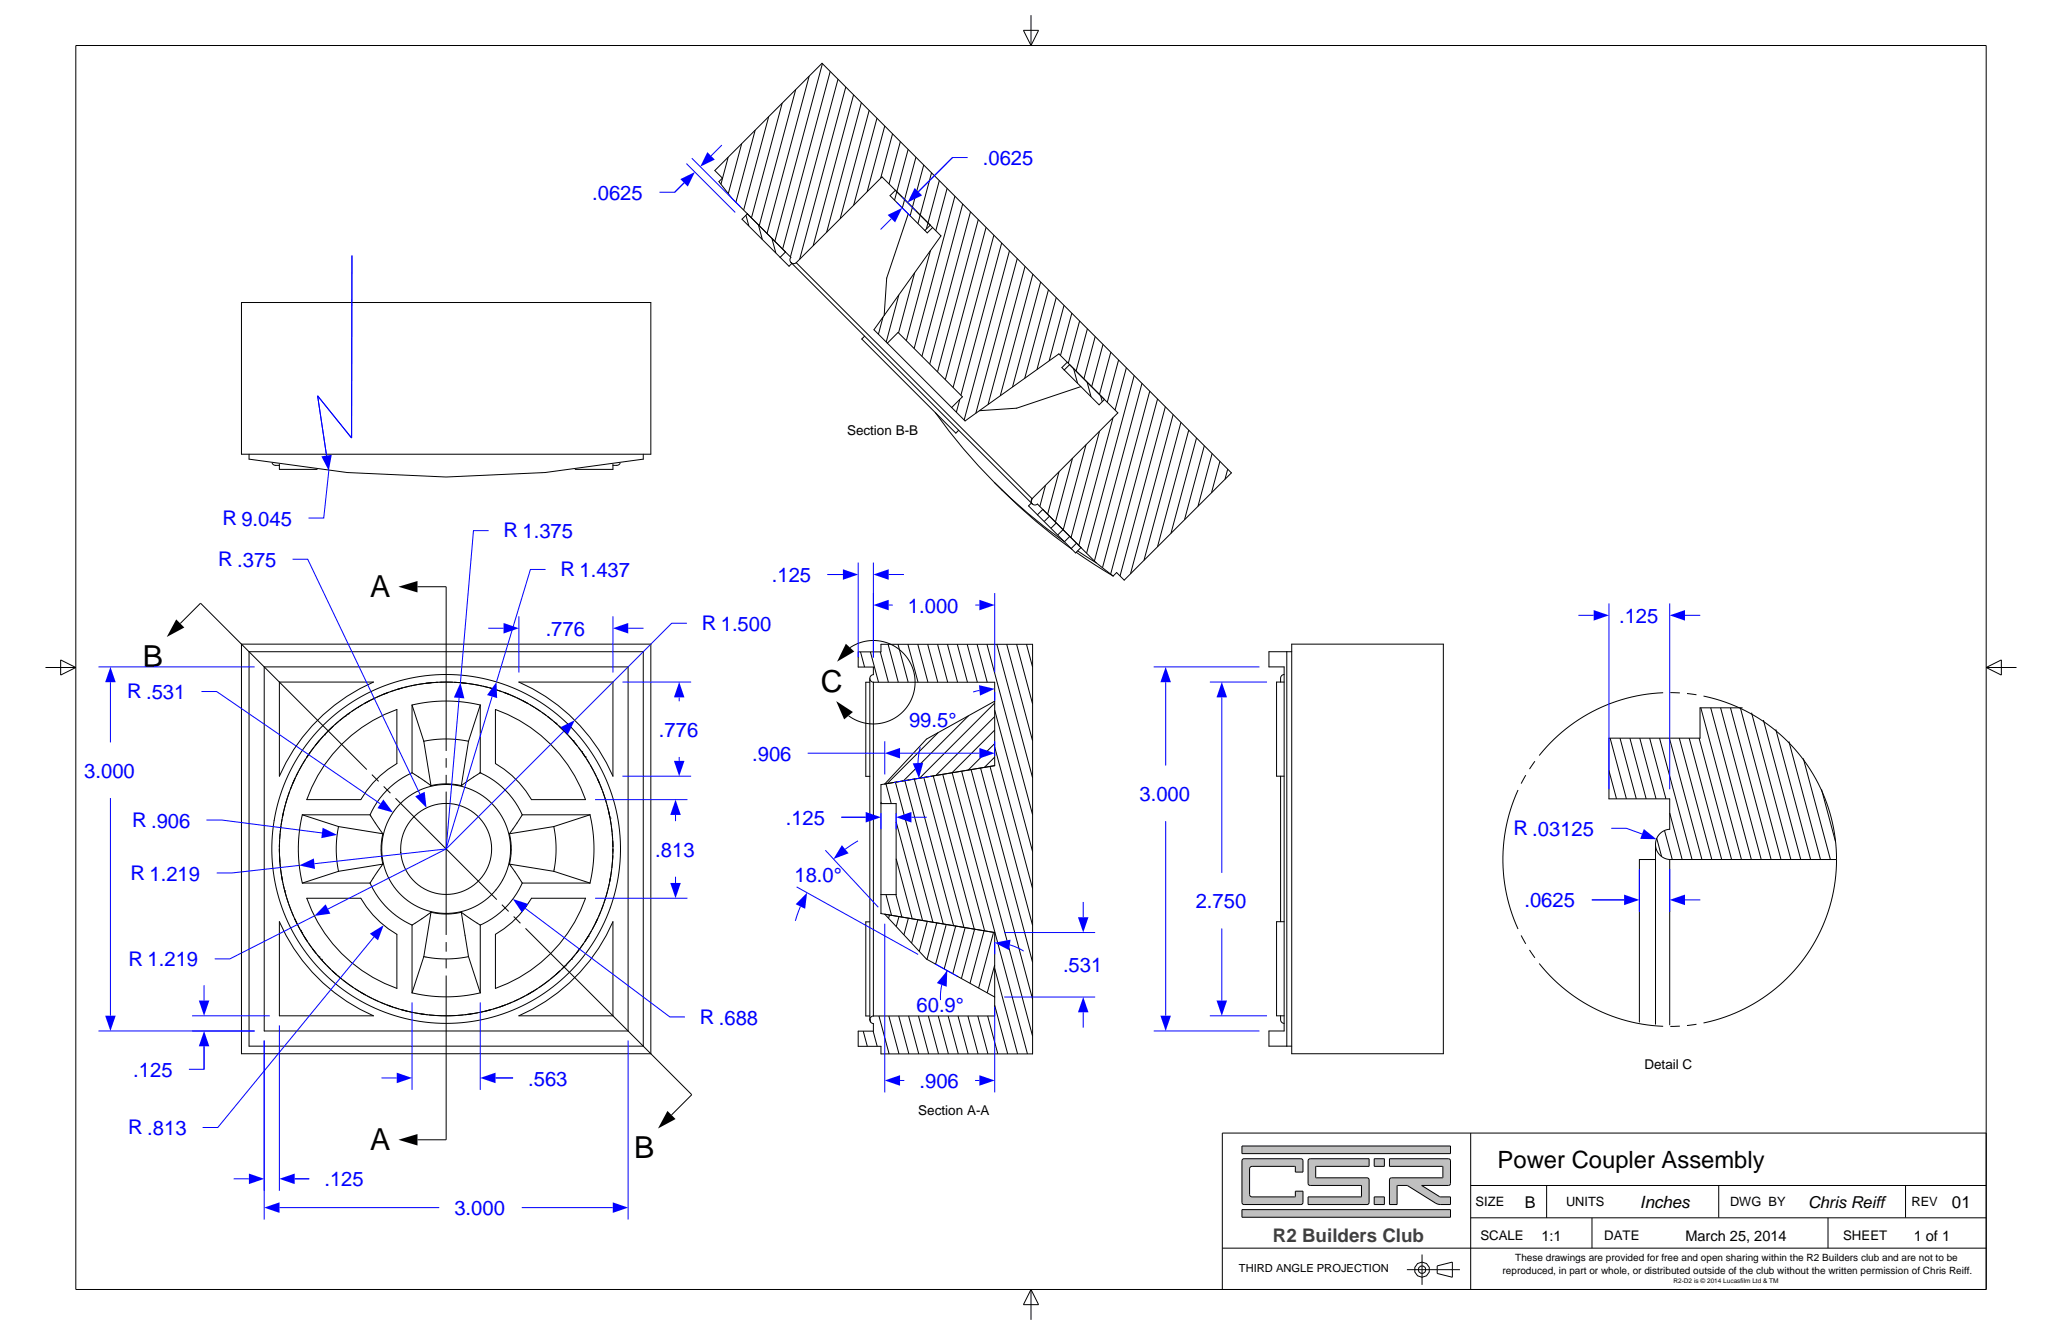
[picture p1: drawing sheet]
<svg xmlns="http://www.w3.org/2000/svg" width="432mm" height="279mm" viewBox="0 0 432 279" stroke-linecap="round" stroke-linejoin="round" font-family="sans-serif">
<g fill="none" stroke="#000" stroke-width=".21">
<path d="M37.8 130.5l4.2-4.3 34.8 34.9M50.6 134.8h85.7v85.7h-85.7zM52.2 136.4h82.5v82.5h-82.5zM55.3 139.6h76.2v76.2h-76.2zM87.4 122.8h6v34.4M58.5 142.7h19.7a38.1 38.1 0 0 0-19.7 19.7zM64 158.9l-.6 .9M64.9 157.5l-.6 .9M64.9 157.5l-.7 1.1M65.7 156.4l-.6 .9M66.1 155.9l.7-.8-.8 1M67.7 154.1l-.8 .9"/>
<path d="M67.9 153.8h.1M68.8 152.9l-.9 .9M69.9 151.9l-1 .9 .8-.7M71 150.9l-.9 .8M71.5 155.8a31 31 0 0 1 11.6-7.3v11.3a20.6 20.6 0 0 0-7.5 7.6h-11.4a30.9 30.9 0 0 1 7.3-11.6zM72.2 149.9l-1 .9M72.3 149.9h.1M72.9 149.4h.1M73.3 149.1l-.8 .6M74.7 148.2l-1.1 .7M74.9 148.1h.1M75.9 147.5l-1 .5"/>
<path d="M76.4 147.2l1-.5-1.2 .6M78.6 146.1l-1.1 .5M80.1 145.4l-1.2 .5M81.4 144.9l-1.2 .5 1-.4M82.8 144.4l-1 .4M84.1 144l-1 .3M84.3 144l-1.2 .3M85.7 143.6l-1 .3M86.3 147.6l2.4 7.5M86.3 147.6a31 31 0 0 1 14.3 0M86.3 147.6v14.1M87.3 143.3l-1.3 .2"/>
<path d="M88.7 143.1l-1.1 .1M88.7 155.1l1.6 9.3M88.7 155.1l2.3-.3 2.4-.1 2.5 .1 2.2 .3M89.3 143a34.9 34.9 0 0 0-26.1 52.1M89.3 143a35 35 0 0 1 17.4 2.4M89.3 143l1.1-.1-1.4 .1M91.3 142.8h.1M91.7 142.8l-1.1 .1M92.1 142.8h2.7M93.4 158.7v2M95.1 142.8l1.2 .1M97.6 143l-1.1-.1 1.3 .1"/>
<path d="M98.1 155.1l-1.5 9.3M98.2 143.1l1.1 .1M99.5 143.3l1.3 .2M100.6 147.6l-2.5 7.5M100.6 147.6v14.1M101.1 143.6l1.1 .3M102.5 144l1.3 .3-1.1-.3M103.7 148.5a31 31 0 0 1 18.9 18.9h-11.3a20.6 20.6 0 0 0-7.6-7.6zM104 144.4l1.1 .4M105.4 144.9l1.3 .5M105.7 145l1 .4M106.7 145.4a34.9 34.9 0 0 1 13 55.3 34.9 34.9 0 0 1-56.5-5.6"/>
<path d="M106.8 145.4l1.1 .5M108.3 146.1l1 .5M108.7 142.7h19.7v19.7a38.1 38.1 0 0 0-19.7-19.7zM110.4 147.2l-.9-.5 1.2 .6M111 147.5l.9 .5M112.1 148.2l1.1 .7M113.5 149.1l.9 .6M114.7 149.9l1 .9M115.9 150.9l.8 .8M116.4 151.4h.1M117 151.9l1 .9-.8-.7M118.1 152.9l.8 .9"/>
<path d="M119.2 154.1l.8 .9M120 155h.1M120.7 155.9l-.6-.8 .8 1M121.1 156.4l.7 .9M121.8 157.3h.1M121.9 157.5l.8 1.1M121.9 157.5l.7 .9M122.6 158.4h.1M122.9 158.9l.5 .9M58.5 178.2v-.5v.9M58.5 179l.1 1.3-.1-1.1M58.5 176.1v1.1"/>
<path d="M58.6 175.9l-.1 1.3M58.7 174.5l-.1 1.1M58.8 172.9l-.1 1.3M59.1 171.5l-.2 1.1M59.4 169.8l-.2 1.1M59.4 169.8l-.3 1.3M59.7 168.5l-.3 1.2M60.7 165.6l-.9 2.6M61.2 164.2l-.4 1.1M61.8 162.8l-.5 1.2 .4-1M62.5 161.5l-.5 1M63.3 160.1l-.7 1.1"/>
<path d="M63.3 170.5l7.6 2.5M63.3 170.5a31 31 0 0 0 0 14.3M63.3 170.5h14.2M70.9 173l9.3 1.5M70.9 173l-.4 2.2-.1 2.5 .1 2.4 .4 2.3M77.5 170.5l2.7 4M77.9 162.1l1.4 1.4M79.8 178.7l.1 .8M79.9 176.3l-.1 2.4M79.9 179.6l.2 .7M80 175.4l-.1 .8M80.1 174.6l-.1 .8"/>
<path d="M80.2 174.5v.1M80.3 164.6l1.5 1.4M82.8 167.1l21.2 21.2M86.3 161.7l2.7 1.8M86.3 161.7a17.4 17.4 0 0 0-8.8 8.8M89 163.5l1.1 .8M90.1 164.3l.2 .1M90.9 164.3l-.6 .1M91.7 164.2l-.7 .1M92.5 164.1h-.7M93.4 164l-.8 .1M93.4 162.2v2"/>
<path d="M93.4 165.7v30M93.5 164l.7 .1M94.3 164.1h.7M95.1 164.2l.8 .1M96 164.3l.6 .1M96.7 164.3l-.1 .1M100.5 161.7h.1M100.6 161.7a17.4 17.4 0 0 1 8.8 8.8M100.6 161.7l-3.8 2.6M106.7 174.5v.1M106.7 174.6l.2 .8M106.9 175.4l.1 .8"/>
<path d="M106.9 179.6l-.1 .7M107 176.3v2.4M107 178.7l-.1 .8M107.4 173.5l-.7 1M109.4 170.5l-2 3M109.4 170.5h14.1M116 173l-9.3 1.5M116 173l.3 2.2 .1 2.5-.1 2.4-.3 2.3M123.5 170.5l-7.5 2.5M123.5 170.5a31 31 0 0 1 0 14.3M123.6 160.1l.6 1.1M124.4 161.5l.5 1"/>
<path d="M125 162.8l.6 1.2M125.1 163l.5 1M125.6 164.2l.5 1.1M126.2 165.6l.8 2.6M127.1 168.5l.3 1.2M127.7 170.9l-.2-1.1 .2 1.3M127.8 171.2h.1M127.8 171.5l.2 1.1M128 172.9l.2 1.3M128.2 174.5l.1 1.1M128.3 175.9v1.3M128.3 176.1v1.1"/>
<path d="M128.3 179v1.3v-1.1M128.3 178.2v-.5v.9M58.5 192.9a38.1 38.1 0 0 0 19.7 19.7h-19.7zM58.6 180.4l.1 1.3M58.8 182l.1 1.2M59.2 184.4l-.2-1 .2 1.3M59.3 185l.2 1.1M59.6 186.4l.4 1.2M59.6 186.5h.1M60.1 187.9l.3 1.1M60.5 189.3l.5 1.2M61.1 190.8l.4 1"/>
<path d="M61.6 192.1l.6 1.2-.5-.9M62.3 193.5l.5 1M62.9 194.7h.1M63 194.8l.7 1.1M63.2 195.1h.1M63.3 184.8h14.2M64.2 188h11.4a20.6 20.6 0 0 0 7.5 7.5v11.4a31 31 0 0 1-18.9-18.9zM64.3 196.9l-.6-.9 .7 1.1M64.6 197.4l.7 1M66.1 199.4l-.7-.8 .9 1M66.5 199.9l.7 .8M70.9 182.4l-7.6 2.4"/>
<path d="M77.5 184.8a17.3 17.3 0 0 0 8.8 8.8M79 182.5l-1.5 2.3M79.9 181.3l-.9 1.1M80.1 180.4l.1 .5M80.2 180.9l-.3 .4M80.2 180.9l-9.3 1.5M86.3 193.6v14.2M86.9 193.2l-.6 .4M89.5 191.4l-2.6 1.8M90.3 190.9l-1.6 9.3M90.3 190.9l-.7 .5M90.3 190.9l.2 .1"/>
<path d="M90.6 191l.7 .1M91.4 191.1l.7 .1M92.2 191.2l.8 .1M93.1 191.3h.7M93.4 197.2v2M94.6 191.2l-.7 .1M95.5 191.1l-.8 .1M96.3 191l-.7 .1M96.6 190.9l4 2.7M96.6 190.9l1.5 9.3M96.6 190.9l-.2 .1M100.6 193.6v14.2"/>
<path d="M105.1 189.3l1.4 1.5M106.7 180.9l9.3 1.5M106.7 180.9l.3 .4M106.8 180.4l-.1 .5M107 181.3l2.4 3.5M107.6 191.8l1.4 1.4M109.4 184.8a17.3 17.3 0 0 1-8.8 8.8M109.4 184.8h14.1M110 194.3l34.9 34.8-4.3 4.3M111.3 188h11.3a31 31 0 0 1-18.9 18.9v-11.4a20.6 20.6 0 0 0 7.6-7.5zM116 182.4l7.5 2.4M120.4 199.9l-.7 .8"/>
<path d="M120.7 199.4l.7-.8-.8 1M122.2 197.4l-.6 1M123.1 196l-.5 .9M123.1 196l-.7 1.1M123.2 196h.1M123.8 194.8l-.6 1.1M124.6 193.5l-.6 1M125.2 192.1l-.6 1.2 .5-.9M125.8 190.8l-.4 1M126.4 189.3l-.5 1.2M126.8 187.9l-.3 1.1M127.3 186.4l-.4 1.2"/>
<path d="M127.6 185l-.3 1.1M127.7 184.4l.2-1-.3 1.3M128.1 182l-.2 1.2M128.2 180.4l-.1 1.3M66.8 200.3h.1M67.2 200.8h.1M67.3 200.8h.1M67.4 200.9l.9 1M68.5 202.1l.8 .8M69.5 203.1l1 .9-.8-.7M70.6 204.1l.9 .8M71.8 205.1l2.2 1.6"/>
<path d="M74.3 206.9l1 .6M75.5 207.6l1.1 .7M75.5 207.6l.9 .6M76.9 208.4l1 .6M78.2 209.1l1.2 .5M79.6 209.8l1.1 .4M81 210.3l1.2 .5M81.2 210.4l1 .3M82.4 210.8l1.1 .4M83.9 211.3l1.3 .3-1.1-.3M85.2 211.6l1.3 .3M86.3 207.8a31 31 0 0 0 14.3 0"/>
<path d="M86.8 212l1.2 .2M88.7 200.2l-2.4 7.6M88.7 200.2l2.3 .4 2.4 .1 2.5-.1 2.2-.4M89.3 212.3l-1.1-.1 1.3 .2M89.9 212.4l1.1 .1M91.2 212.5l1.4 .1M92.7 212.6h1.5M93.4 200.7v2M93.4 204.2v34.3h-6M95.6 212.5l-1.3 .1M97 212.4l-1.1 .1M97.6 212.3l1.1-.1-1.4 .2"/>
<path d="M98.1 200.2l2.5 7.6M100 212l-1.2 .2M101.6 211.6l-1.2 .3M103 211.3l-1.3 .3 1-.3M104.4 210.8l-1.1 .4M105.9 210.3l-1.3 .4 1.1-.3M107.2 209.8l-1 .4M108.7 212.6a38.1 38.1 0 0 0 19.7-19.7v19.7zM108.7 209.1l-1.2 .5M109.9 208.4l-.9 .6M110.4 208.2l1-.6-1.2 .7M111.6 207.5h.1"/>
<path d="M112.6 206.9l-1 .6M115 205.1l-2.1 1.6M116.2 204.1l-.9 .8M117.3 203.1l-.9 .9 .8-.7M118.4 202.1h.1M118.4 202.1l-.8 .8M119.5 200.9l-.9 1M119.6 200.8h.1"/>
<circle cx="93.4" cy="177.7" r="9.5"/>
<circle cx="93.4" cy="177.7" r="36.5"/>
<circle cx="93.4" cy="177.7" r="13.5"/>
</g>
<path d="M36.9 129.6l1.7 1.7-3.7 2zM83.4 122.8l4-1.2v2.4zM83.4 238.5l4-1.2v2.4zM139.8 232.5l1.7 1.7-3.7 2z" fill="#000"/>
<path d="M143.8 130.4h-3.1l-20.3 20.3" fill="none" stroke="#00f" stroke-width=".21"/>
<path d="M117.3 152.2l3.1-1.5-1.5 3.1z" fill="#00f"/>
<path d="M114.2 119.2h-3.1l-7.1 23.5M118.1 153l-24.7 24.7" fill="none" stroke="#00f" stroke-width=".21"/>
<path d="M104 142.7l.1 3.4-2.1-.6z" fill="#00f"/>
<path d="M102.3 111.1h-3.1l-2.8 31.8M103 145.8l-9.6 31.9" fill="none" stroke="#00f" stroke-width=".21"/>
<path d="M96.4 142.9l.8 3.3-2.2-.2z" fill="#00f"/>
<path d="M96.1 146.1l-2.7 31.6" fill="none" stroke="#00f" stroke-width=".21"/>
<path d="M80.3 167.3l2 2.7-3.3-.9z" fill="#00f"/>
<path d="M42.2 144.7h3.2l34.3 23.5" fill="none" stroke="#00f" stroke-width=".21"/>
<path d="M86.9 166.7l2-1 .4 3.4z" fill="#00f"/>
<path d="M61.3 117h3.1l23.5 49.2M65.8 191.7l-17.7 9h-3.1" fill="none" stroke="#00f" stroke-width=".21"/>
<path d="M68.2 189.3l1 1.9-3.4 .5z" fill="#00f"/>
<path d="M93.4 177.7l-24.7 12.5" fill="none" stroke="#00f" stroke-width=".21"/>
<path d="M77.5 195.4l2.8-1.8-1.1 3.2z" fill="#00f"/>
<path d="M78.3 196.1l-32.7 39.9h-3.2" fill="none" stroke="#00f" stroke-width=".21"/>
<path d="M107.4 188.2l3.2 1-1.3 1.8z" fill="#00f"/>
<path d="M62.7 181.1l-14.1 1.6h-3.2M110 190.1l30.3 22.7h3.1" fill="none" stroke="#00f" stroke-width=".21"/>
<path d="M62.7 181.1l3-1.4 .3 2.2z" fill="#00f"/>
<path d="M93.4 177.7l-27.6 3.1" fill="none" stroke="#00f" stroke-width=".21"/>
<path d="M67.6 173.2l3 1.5-3.3 .7z" fill="#00f"/>
<path d="M43.2 171.6h3.2l21 2.7" fill="none" stroke="#00f" stroke-width=".21"/>
<path d="M128.4 131.5l3.2-1.1v2.2z" fill="#00f"/>
<path d="M131.6 131.5h3.2" fill="none" stroke="#00f" stroke-width=".21"/>
<path d="M105.5 130.4l3.2 1.1-3.2 1.1z" fill="#00f"/>
<path d="M102.3 131.5h3.2M108.7 129v11.7M128.4 129v11.7" fill="none" stroke="#00f" stroke-width=".21"/>
<path d="M141.1 159.2h2.2l-1.1 3.2z" fill="#00f"/>
<path d="M142.2 158.4v.8" fill="none" stroke="#00f" stroke-width=".21"/>
<path d="M142.2 142.7l1.1 3.2h-2.2z" fill="#00f"/>
<path d="M130.4 142.7h14.3M142.2 145.9v.9M130.4 162.4h14.3" fill="none" stroke="#00f" stroke-width=".21"/>
<path d="M141.5 167.4l1.1 3.2h-2.2z" fill="#00f"/>
<path d="M141.5 170.6v1.3" fill="none" stroke="#00f" stroke-width=".21"/>
<path d="M140.4 184.8h2.2l-1.1 3.2z" fill="#00f"/>
<path d="M124.6 167.4h19.4M124.6 188h19.4M141.5 183.5v1.3M103.8 225.6h3.6" fill="none" stroke="#00f" stroke-width=".21"/>
<path d="M83.1 224.5l3.2 1.1-3.2 1.1z" fill="#00f"/>
<path d="M79.9 225.6h3.2" fill="none" stroke="#00f" stroke-width=".21"/>
<path d="M100.6 225.6l3.2-1.1v2.2z" fill="#00f"/>
<path d="M86.3 209.8v18.3M100.6 209.8v18.3M103.8 225.6h3.6" fill="none" stroke="#00f" stroke-width=".21"/>
<path d="M22 212.6h2.2l-1.1 3.2z" fill="#00f"/>
<path d="M23.1 167v45.6" fill="none" stroke="#00f" stroke-width=".21"/>
<path d="M23.1 139.6l1.1 3.2h-2.2z" fill="#00f"/>
<path d="M20.6 139.6h32.7M23.1 142.8v12.6M20.6 215.8h32.7" fill="none" stroke="#00f" stroke-width=".21"/>
<path d="M128.3 251.6l3.2 1.1-3.2 1.1z" fill="#00f"/>
<path d="M109.3 252.7h19" fill="none" stroke="#00f" stroke-width=".21"/>
<path d="M55.3 252.7l3.2-1.1v2.2z" fill="#00f"/>
<path d="M55.3 217.8v37.4M131.5 217.8v37.4M58.5 252.7h33.5M61.7 246.7h3.1" fill="none" stroke="#00f" stroke-width=".21"/>
<path d="M58.5 246.7l3.2-1.1v2.2z" fill="#00f"/>
<path d="M61.7 246.7h3.1" fill="none" stroke="#00f" stroke-width=".21"/>
<path d="M52.1 245.6l3.2 1.1-3.2 1.1z" fill="#00f"/>
<path d="M42.7 219v4.8h-3.1M55.3 217.8v31.4M58.5 214.6v34.6M48.9 246.7h3.2" fill="none" stroke="#00f" stroke-width=".21"/>
<path d="M42.7 215.8l1.1 3.2h-2.2z" fill="#00f"/>
<path d="M42.7 219v4.8" fill="none" stroke="#00f" stroke-width=".21"/>
<path d="M41.6 209.4h2.2l-1.1 3.2z" fill="#00f"/>
<path d="M68.9 98.5l-1.1 9.9h-3.2M40.2 215.8h13.1M40.2 212.6h16.3M42.7 206.2v3.2" fill="none" stroke="#00f" stroke-width=".21"/>
<path d="M50.6 63.3h85.7v31.8h-85.7zM52.2 95.1v1l20.5 2.8 20.7 .9 20.8-.9 20.5-2.8v-1M57 96.9l.5 .5h1M58.5 97.2v1h7.9M128.4 97.2v1h-8M129.9 96.9l-.5 .5h-1" fill="none" stroke="#000" stroke-width=".21"/>
<path d="M67.3 95.5l2.2-.3-.6 3.3z" fill="#00f"/>
<path d="M73.7 53.5l-.1 38.2-7.1-8.9 2.4 15.7" fill="none" stroke="#00f" stroke-width=".21"/>
<g fill="none" stroke="#000" stroke-width=".21">
<path d="M178 135.5a8.7 8.7 0 0 1 13.6 7.5 8.7 8.7 0 0 1-13.9 6.8M180.2 136.4l.8 3.2M182.3 136.4l1.7 6.4M184.3 136.4l1.7 6.4M186 134.8l2.1 8M188.1 134.8l2.1 8M190.1 134.8l2.1 8M192.2 134.8l2.1 8M194.3 134.8l2.1 8M196.3 134.8l2.2 8M198.4 134.8l2.1 8M200.5 134.8l2.1 8"/>
<path d="M202.5 134.8l2.2 8M204.6 134.8l2.1 8M206.7 134.8l9.5 35.7M208.7 134.8l7.5 28M210.8 134.8l5.4 20.3M212.9 134.8l3.3 12.5M215 134.8l1.2 4.8M182.2 142v71.4M182.2 142.8h-.9v19.7h.9M182.9 142.8a.79 .79 0 0 1-.7-.8 .79 .79 0 0 1 .7-.8v-1.6h-3.2v-3.2h4.8v-1.6h31.7v85.8h-31.7v-1.6h-4.8v-3.2h3.2v-1.6a.79 .79 0 0 1-.7-.8 .79 .79 0 0 1 .7-.8M182.9 142.8v69.8M182.9 142.8h25.4v17.4l-23.8 4v4"/>
<path d="M196.5 153.3l-10.7 10.7M202.8 149.8l-13.6 13.6M208.3 146.8l-14.3 7.9-8.7 9.4M208.3 158.5l-2.2 2.1M208.3 155.6l-5.5 5.6M208.3 152.8l-8.9 8.9M208.3 150l-12.3 12.3M208.3 147.1l-15.7 15.8M208.3 148.6l7.9 29.6M208.3 156.3l7.9 29.7M184.5 168.2v19M184.5 168.2h3.2v19h-3.2"/>
<path d="M184.5 167.9l.1 .3M185.5 164l1.1 4.2M187.5 163.7l7.9 29.3M187.7 172l5.5 20.7M187.7 179.7l3.3 12.6M189.5 163.4l8 30M191.5 163l8.2 30.7M193.4 162.7l8.5 31.4M195.4 162.4l8.6 32.1M197.4 162.1l8.8 32.7M199.4 161.7l15.8 58.9M201.4 161.4l14.8 55.4"/>
<path d="M203.4 161.1l12.8 48M205.3 160.7l10.9 40.7M207.3 160.4l8.9 33.3M182.2 192.9h-.9v19.7h.9M184.5 187.2v4l23.8 4v17.4h-25.4M184.5 191v.2M185.3 191.3l8.7 9.4 14.3 8M185.5 187.2l1.2 4.4M186.3 191.5l-.2 .7M187.6 187.2l1.3 4.7M188.2 191.8l-.5 2.1M190.2 192.2l-.9 3.5"/>
<path d="M192.2 192.5l-1.3 4.9M194.2 192.8l-1.7 6.3M196.2 193.1l-2.1 7.7M198.1 193.5l-2.2 8.3M200.1 193.8l-2.4 9M202.1 194.1l-2.6 9.7M204.1 194.5l-2.8 10.3M206.1 194.8l-3 11M208.1 195.1l-3.2 11.7M180.8 215.8l.8 3.2M182.2 213.3l.1 .6M182.8 215.8l.9 3.2"/>
<path d="M184.1 212.6l2.1 8M186.1 212.6l2.2 8M188.2 212.6l2.1 8M190.3 212.6l2.1 8M192.3 212.6l2.2 8M194.4 212.6l2.1 8M196.5 212.6l2.1 8M198.5 212.6l2.2 8M200.6 212.6l2.1 8M202.7 212.6l2.1 8M204.8 212.6l2.1 8M206.8 212.6l2.2 8"/>
<path d="M208.3 202l-1.6 5.8M208.3 202.7l4.8 17.9M208.3 210.4l2.7 10.2"/>
</g>
<path d="M177.1 134.7l1.8 1.7-3.6 2.1zM175.1 146.7l3.5 2.3-1.8 1.6z" fill="#000"/>
<path d="M182.9 126.6l3.2-1.1v2.2z" fill="#00f"/>
<path d="M186.1 126.6h.9" fill="none" stroke="#00f" stroke-width=".21"/>
<path d="M205.1 125.5l3.2 1.1-3.2 1.1z" fill="#00f"/>
<path d="M173.3 120.2h3.2M182.9 124.1v13.5M204.2 126.6h.9M208.3 124.1v16.7" fill="none" stroke="#00f" stroke-width=".21"/>
<path d="M182.9 120.2l3.2-1.1v2.2z" fill="#00f"/>
<path d="M186.1 120.2h3.2" fill="none" stroke="#00f" stroke-width=".21"/>
<path d="M176.5 119.1l3.2 1.1-3.2 1.1z" fill="#00f"/>
<path d="M179.7 117.7v19.9M182.9 117.7v19.9M173.3 120.2h3.2M176.2 171h5.1" fill="none" stroke="#00f" stroke-width=".21"/>
<path d="M187.7 171l3.2-1.1v2.2z" fill="#00f"/>
<path d="M190.9 171h3.2" fill="none" stroke="#00f" stroke-width=".21"/>
<path d="M181.3 169.9l3.2 1.1-3.2 1.1z" fill="#00f"/>
<path d="M169.1 157.6h16.2M176.2 171h5.1M184.5 170.2v3.3M187.7 170.2v3.3" fill="none" stroke="#00f" stroke-width=".21"/>
<g fill="#00f">
<path d="M205.1 156.5l3.2 1.1-3.2 1.1z"/>
<path d="M185.3 157.6l3.2-1.1v2.2z"/>
</g>
<path d="M185.3 155.1v7M188.5 157.6h16.6M208.3 155.1v3.1" fill="none" stroke="#00f" stroke-width=".21"/>
<path d="M191.1 159.8l2.2-.2-.9 3.3z" fill="#00f"/>
<path d="M192.7 156.4l-.5 3.3" fill="none" stroke="#00f" stroke-width=".21"/>
<path d="M205 143.4l3.3 .8-3.1 1.4z" fill="#00f"/>
<path d="M205.1 144.5l-1.3 .3M208.3 144.8v1.9M194.9 162.5l-7.7 1.3" fill="none" stroke="#00f" stroke-width=".21"/>
<path d="M198.4 203.1l-.2 3.4-2-.8z" fill="#00f"/>
<path d="M197.2 206.1l-.2 1.5v1.7" fill="none" stroke="#00f" stroke-width=".21"/>
<path d="M208.3 197.3l3.3-.6-.3 2.1z" fill="#00f"/>
<path d="M208.3 197.2v2.6M211.5 197.8l1.4 .5 1.5 .8M195.8 201.7l4.7 2.7M198.4 203.1l-.7 1.3" fill="none" stroke="#00f" stroke-width=".21"/>
<path d="M169 186.8l-.4 3.4-2-1z" fill="#00f"/>
<path d="M167.6 189.7l-1.1 3" fill="none" stroke="#00f" stroke-width=".21"/>
<path d="M176.3 176.9l1.4 1.7-3.2 1.2z" fill="#00f"/>
<path d="M172.8 177.9l11.1 12M179.7 176l-2.7 1.7M166.8 185.6l25.5 14.2" fill="none" stroke="#00f" stroke-width=".21"/>
<path d="M225.7 192h2.2l-1.1 3.2z" fill="#00f"/>
<path d="M226.8 188.8v3.2" fill="none" stroke="#00f" stroke-width=".21"/>
<path d="M226.8 208.7l1.1 3.2h-2.2z" fill="#00f"/>
<path d="M210.3 195.2h19M210.3 208.7h19M226.8 211.9v3.2" fill="none" stroke="#00f" stroke-width=".21"/>
<path d="M185.3 226.1l3.2-1.1v2.2z" fill="#00f"/>
<path d="M188.5 226.1h.9" fill="none" stroke="#00f" stroke-width=".21"/>
<path d="M205.1 225l3.2 1.1-3.2 1.1z" fill="#00f"/>
<path d="M185.3 193.3v35.3M208.3 210.7v17.9M204.2 226.1h.9" fill="none" stroke="#00f" stroke-width=".21"/>
<g fill="none" stroke="#000" stroke-width=".21">
<path d="M321.4 159.3l-1.1 1.7M337.2 154.5l3.4 12.7M339.2 154.5l3.4 12.7M341.3 154.5l3.4 12.7M343.4 154.5l3.4 12.7M345.5 154.5l3.4 12.7M347.5 154.5l6.8 25.4M348.3 145a34.9 34.9 0 0 0-26 13.1M349.6 154.5l6.8 25.4M349.8 145h2M351.7 154.5l6.8 25.4M353.3 145.1l2 .3"/>
<path d="M353.7 154.5l6.8 25.4M355.8 154.5l6.8 25.4M356.2 148.1l8.5 31.8M356.7 145.7a34.9 34.9 0 0 1 27.9 34.2 34.9 34.9 0 0 1-27.9 34.2M358.2 148.1l8.5 31.8M360.3 148.1l8.5 31.8M362.4 148.1l8.5 31.8M364.4 148.1l8.6 31.8M364.8 148.1h-8.8v6.4h-19.1v12.7h12.8v6.4a3.2 3.2 0 0 0-3 3.1 3.2 3.2 0 0 0 3 3.2M366.8 149.2l8.2 30.7M369.3 150.7l7.8 29.2M371.9 152.7l7.3 27.2"/>
<path d="M374.6 155.2l6.6 24.7M377.6 158.7l5.7 21.2M317.9 165.3a34.9 34.9 0 0 0 0 29.1M319.5 162.2l-1 1.8M336.9 161.3l1.6 5.9M346.7 176.9v37.5M346.7 179.9h-3.4v34M346.9 175.5l1.1 3.8M348.6 173.8l1.6 6.1M349.7 179.9v34.6M349.7 179.9h34.8M349.7 170.2l2.6 9.7"/>
<path d="M381.4 165.2l3 10.9M318.5 195.8l1 1.7M320.3 198.8l1.1 1.7M322.3 201.7a34.9 34.9 0 0 0 26 13.1M351.8 214.8h-2M355.3 214.4l-2 .2"/>
</g>
<path d="M349.7 128.8l3.2-1.1v2.2z" fill="#00f"/>
<path d="M352.9 128.8h3.2" fill="none" stroke="#00f" stroke-width=".21"/>
<path d="M333.7 127.7l3.2 1.1-3.2 1.1z" fill="#00f"/>
<path d="M330.5 128.8h3.2M336.9 126.3v38.9M349.7 126.3v38.9M333.3 188.3h6.8" fill="none" stroke="#00f" stroke-width=".21"/>
<path d="M349.7 188.3l3.2-1.1v2.2z" fill="#00f"/>
<path d="M352.9 188.3h3.2" fill="none" stroke="#00f" stroke-width=".21"/>
<path d="M340.1 187.2l3.2 1.1-3.2 1.1z" fill="#00f"/>
<path d="M333.3 188.3h6.8M343.3 181.9v8.9M349.7 181.9v8.9" fill="none" stroke="#00f" stroke-width=".21"/>
<path d="M344.2 173.5l2.7 2.1h-3.4z" fill="#00f"/>
<path d="M202.6 33h-3.1l-7.2 7.1M337.4 173.4h3.2l3.3 1.1" fill="none" stroke="#00f" stroke-width=".21"/>
<g fill="none" stroke="#000" stroke-width=".21">
<path d="M166.6 18.8l-7.6 28.4M169.4 15.9l-8.8 33M172.2 13.3l-9.9 37.2M173.9 14.9l-10 37.2M175.5 16.6l-10 37.2M177.1 18.2l-9.6 36.1M178.7 19.8l-8.4 31.6M152.5 32.9l-1.5 5.6M155.3 30.1l-2.8 10.4M158.1 27.2l-4 15.1M161 24.4l-5.3 19.6M163.8 21.6l-6.4 24"/>
<path d="M180.4 21.5l-7.3 27.1M182 23.1l-6.1 22.7M183.6 24.7l-4.8 18.3M185.3 26.4l-3.7 13.7M186.9 28l-2.5 9.3M187.5 39.8l-1.1 1.1 7.8 7.8 1.1-1.1M188.5 29.6l-2.3 8.9M190.2 31.3l-2.9 10.6M191.8 32.9l-2.8 10.6M193.4 34.5l-2.8 10.7M195.1 36.2l-2.9 10.6M196.7 37.8l-2.7 10.1"/>
<path d="M198.3 39.4l-2.3 8.9M156.2 45.1l.6 2.2M156.5 44.8a44.8 44.8 0 0 1-5.9-6.8l.7-.7-1.6-1.6 22.4-22.5 85.8 85.8-22.5 22.4-1.6-1.6-.7 .8M156.5 44.8l9.1 9.1a.79 .79 0 0 0 0 1M156.5 44.8l-1.1 1.1 9.8 9.8 .6-.6M158.8 47.1l.8 3M161.6 49.9l.9 3.1M164.5 52.7l-1.1 1.2M165.6 54.9a.79 .79 0 0 0 1.1 .1M165.6 54.9l50.6 50.6M166.7 55l18-18 12.3 12.4-14 19.6 16.3 16.3M166.7 55l49.4 49.4"/>
<path d="M190.2 44.8l-4.5 13.4-.5 7.8M191.5 57.1l-3.3 12.6M194.8 47.1l-1.1 1.1M194.8 52.4l-5 18.9M200 41.1l-8.6 31.8M201.6 42.7l-8.5 31.9M203.2 44.3l-8.5 31.9M204.9 46l-8.6 31.8M206.5 47.6l-8.5 31.9M208.1 49.2l-8.5 31.9M209.8 50.9l-8.6 31.8M211.4 52.5l-9.5 35.4"/>
<path d="M213 54.1l-8.6 32.4M214.7 55.8l-7.8 28.9M216.3 57.4l-6.8 25.4M217.9 59l-5.9 22M181.1 70.4l-.6 .6 19.7 19.6 .6-.5M184.9 66.4l-1 3.5M185.8 71.8l2.3-2.2 13.4 13.4-2.2 2.3M188.2 61.7l-2.6 9.9M219.6 60.7l-5 18.5M221.2 62.3l-4.1 15M222.8 63.9l-3.1 11.6M222.9 77.4l7.3 7.3 1.1-1.1"/>
<path d="M223.5 75.8l-1.1 1.1 .5 .5M224 76.3l-1.1 1.1M224.4 65.5l-2.3 8.9M224.8 77.1l.8 3.1M226.1 67.2l-2.4 8.8M227.7 80l.8 3M227.7 68.8l-2.4 8.9M229.3 70.4l-2.3 8.9M231 72.1l-2.4 8.8M232.6 73.7l-2.4 8.9M234.2 75.3l-2.3 8.9M235.9 77l-2.4 8.8"/>
<path d="M237.5 78.6l-10 37.2M195.9 86.3a115.6 115.6 0 0 0 12.3 14.7M199.3 85.3l2.8 2.8 19.6-14 12.4 12.3-18 18M201 83.6l-.7 2.7M221.8 98.7l-2.4 8.9M224.6 95.9l-3.6 13.4M226.3 80.9l-13.4 4.5-7.8 .6M227.4 93.1l-4.8 17.8M230.2 90.3l-5.9 22.2M230.5 82.8l.3 1.3M233.1 87.4l-7.2 26.8M239.1 80.2l-9.9 37.2"/>
<path d="M240.8 81.9l-9.9 36.9M242.4 83.5l-9.8 36.7M244 85.1l-9.5 35.4M245.7 86.8l-9 33.3M247.3 88.4l-7.7 28.9M248.9 90l-6.5 24.4M250.6 91.7l-5.4 19.9M252.2 93.3l-4.2 15.5M253.8 94.9l-2.9 11.1M255.5 96.6l-1.8 6.5M257.1 98.2l-.6 2.1M208.2 101a115.5 115.5 0 0 0 14.7 12.4"/>
<path d="M208.2 101a119.3 119.3 0 0 0 16.3 13.9M216 105.3l-.6 .6 9.8 9.8 1.2-1.1M216.1 104.4l-.2 .6M216.1 104.4a.79 .79 0 0 0 .1 1.1M216.2 105.5a.79 .79 0 0 0 1 0l12.3 12.3M218.4 106.6l-1.1 1.1M218.9 101.6l-1.2 4.4M219.8 108l-1.1 1.1M221.2 109.4l-1.1 1.2M222.6 110.9l-1.1 1.1M224 112.3l-1.1 1.1M225.4 115.6l7.7 5"/>
<path d="M225.4 113.7l-1.1 1.1M225.7 115.3l3.8 2.5M229.5 117.8l3.6 2.8"/>
</g>
<path d="M191.5 39.3l1.6 1.6-3 1.5z" fill="#00f"/>
<path d="M199.5 33l-7.2 7.1" fill="none" stroke="#00f" stroke-width=".21"/>
<path d="M185.9 45l3-1.5-1.5 3z" fill="#00f"/>
<path d="M143.3 38.3l-2 1.9h-3.2M186.7 45.8l-2.3 2.2M187.8 42.4l2.9 2.9M188.9 41.2l2.9 2.9" fill="none" stroke="#00f" stroke-width=".21"/>
<path d="M142.5 37.5l3-1.5-1.5 3z" fill="#00f"/>
<path d="M143.3 38.3l-2 1.9" fill="none" stroke="#00f" stroke-width=".21"/>
<path d="M148.1 31.8l1.6 1.6-3.1 1.5z" fill="#00f"/>
<path d="M143.7 34.2l10.3 10.3M144.9 33.1l10.2 10.2M151.2 30.4l-2.3 2.2" fill="none" stroke="#00f" stroke-width=".21"/>
<path d="M269.5 136.4h-3.8v3.2h3.2v76.2h-3.2v3.1h3.8M269.5 136.4v82.5M269.5 136.4h1M270.5 134.8h31.7v85.7h-31.7zM268.9 141.2a.97 .97 0 0 0-.7 1.3v.2M268.9 142.7h-1.6v19.7h1.6M268.2 162.4v30.5M268.9 192.9h-1.6v19.7h1.6M268.2 212.6a1.11 1.11 0 0 0 .6 1.6h.1M269.5 218.9h1" fill="none" stroke="#000" stroke-width=".21"/>
<path d="M244.1 139.6l1.1 3.2h-2.2z" fill="#00f"/>
<path d="M244.1 142.8v17.4" fill="none" stroke="#00f" stroke-width=".21"/>
<path d="M243 212.6h2.2l-1.1 3.2z" fill="#00f"/>
<path d="M241.6 139.6h22.1M244.1 171.9v40.7M241.6 215.8h22.1" fill="none" stroke="#00f" stroke-width=".21"/>
<path d="M254.8 209.4h2.2l-1.1 3.2z" fill="#00f"/>
<path d="M255.9 194.3v15.1" fill="none" stroke="#00f" stroke-width=".21"/>
<path d="M255.9 142.7l1.1 3.2h-2.2z" fill="#00f"/>
<path d="M253.4 142.7h11.9M255.9 145.9v36.8M253.4 212.6h11.9" fill="none" stroke="#00f" stroke-width=".21"/>
<path d="M15.9 9.5h400v260.4h-400zM214.3 6.4h3.2l-1.6 3.1zM215.9 3.2v6.3M9.5 139.7h6.4M12.7 138.1l3.2 1.6-3.2 1.6zM415.9 139.7h6.4M415.9 139.7l3.2-1.6v3.2zM215.9 269.9v6.3M215.9 269.9l1.6 3.1h-3.2z" fill="none" stroke="#000" stroke-width=".21"/>
<path d="M260.1 253.2v1.6h43.6v-1.6zM260.1 239.8v1.6h43.6v-1.6zM260.2 242.6l.3-.1 12.2 .1 .2 .3v2.4h-1.6l-.1-1.2-9.3 .1-.2 .4v5.4l.1 .3 .4 .2h9l.1-1.2h1.6l-.1 2.6-.4 .2-12.2-.1-.1-.4v-8.6zM291 242.5v1.6h11l.1 .1v2.3l-10.9 .1-.2 .3v5.2h1.6v-3.9l.1-.1h2l6.3 3.9 2.7 .1v-1.6h-2.2l-3.8-2.4h5.6l.3-.1 .1-.3v-4.7l-.1-.4zM274 242.6l-.1 .4v4.7l.2 .3 10.9 .1 .1 2.3-.1 .1h-11.1v1.6h12.4l.3-.2 .1-5-.2-.3-10.9-.1-.1-2.3 .1-.1h11.1v-1.6h-12.3zM287.8 250.5v1.6h2.1v-1.6zM287.8 242.5v1.6h2.1v-1.6z" fill-rule="evenodd" fill="#c0c0c0"/>
<g fill="none" stroke="#000" stroke-width=".21">
<path d="M256 237.1h159.9v32.8h-159.9zM260.1 239.8h43.6v1.6h-43.6zM308 237.1v32.8M260.1 253.2h43.6v1.6h-43.6zM260.2 242.6l.3-.1 12.2 .1 .2 .3v2.4h-1.6l-.1-1.2-9.3 .1-.2 .4v5.4l.1 .3 .4 .2h9l.1-1.2h1.6l-.1 2.6-.4 .2-12.2-.1-.1-.4v-8.6zM274 242.6l.4-.1h12.3v1.6h-11.1l-.1 .1 .1 2.3 10.9 .1 .2 .4-.1 4.9-.3 .2h-12.4v-1.6h11.1l.1-.1-.1-2.3-10.9-.1-.2-.3v-4.7zM287.8 242.5h2.1v1.6h-2.1zM287.8 250.5h2.1v1.6h-2.1zM291 242.5l12.6 .1 .1 .4v4.7l-.1 .3-.3 .1h-5.6l3.8 2.4h2.2v1.6h-2.1l-.8-.2-6.1-3.8h-2.1v4h-1.6v-5.2l.2-.3 10.8-.1 .1-.1v-2.3h-11.1zM308 248.1h107.9M308 254.9h107.9M323.9 248.1v6.8"/>
<path d="M333.4 254.9v6.3M359.9 248.1v6.7M382.8 254.9v6.3M399 248.1v6.7M256 261.2h159.9M294.6 265.7h11.1M297.8 262.6v6.3M301 264.9l3.1-.8v3.2l-3.1-.8z"/>
<circle cx="297.8" cy="265.7" r=".79"/>
<circle cx="297.8" cy="265.7" r="1.59"/>
</g>
<g font-size="6.3">
<text x="77.5" y="125">A</text>
<text x="29.9" y="139.6">B</text>
<text x="171.9" y="144.8">C</text>
<text x="77.5" y="240.8">A</text>
<text x="132.8" y="242.4">B</text>
</g>
<text font-size="5" x="313.6" y="244.4">Power Coupler Assembly</text>
<g font-size="4.2" fill="#00f">
<text x="205.8" y="34.6">.0625</text>
<text x="124" y="41.8">.0625</text>
<text x="46.6" y="109.9">R 9.045</text>
<text x="105.5" y="112.5">R 1.375</text>
<text x="45.7" y="118.5">R .375</text>
<text x="117.4" y="120.6">R 1.437</text>
<text x="161.6" y="121.8">.125</text>
<text x="147" y="131.9">R 1.500</text>
<text x="190.1" y="128.2">1.000</text>
<text x="339.1" y="130.4">.125</text>
<text x="114.3" y="133.1">.776</text>
<text x="26.6" y="146.2">R .531</text>
<text x="138" y="154.2">.776</text>
<text x="190.4" y="152.1">99.5°</text>
<text x="157.5" y="159.2">.906</text>
<text x="17.7" y="162.8">3.000</text>
<text x="238.6" y="167.6">3.000</text>
<text x="27.7" y="173.1">R .906</text>
<text x="164.5" y="172.6">.125</text>
<text x="137.2" y="179.3">.813</text>
<text x="316.9" y="174.8">R .03125</text>
<text x="27.4" y="184.1">R 1.219</text>
<text x="166.4" y="184.7">18.0°</text>
<text x="250.4" y="190.1">2.750</text>
<text x="319.2" y="189.9">.0625</text>
<text x="26.9" y="202.1">R 1.219</text>
<text x="222.6" y="203.5">.531</text>
<text x="146.6" y="214.3">R .688</text>
<text x="191.9" y="211.9">60.9°</text>
<text x="27.9" y="225.4">.125</text>
<text x="110.6" y="227.2">.563</text>
<text x="192.6" y="227.7">.906</text>
<text x="26.9" y="237.4">R .813</text>
<text x="67.9" y="248.3">.125</text>
<text x="95.1" y="254.3">3.000</text>
</g>
<text font-size="3.9" fill="#404040" x="266.6" y="259.9">R2 Builders Club</text>
<g font-size="3.5">
<text x="343.4" y="252.9">Inches</text>
<text x="408.8" y="252.9">01</text>
</g>
<g font-size="3.4">
<text x="319.3" y="252.8">B</text>
<text x="378.6" y="252.8">Chris Reiff</text>
</g>
<g font-size="3.1">
<text x="322.8" y="259.7">1:1</text>
<text x="352.9" y="259.7">March 25, 2014</text>
<text x="400.7" y="259.7">1 of 1</text>
</g>
<g font-size="2.8">
<text x="177.4" y="91">Section B-B</text>
<text x="344.4" y="223.8">Detail C</text>
<text x="192.3" y="233.4">Section A-A</text>
<text x="310" y="259.5">SCALE</text>
<text x="335.9" y="259.5">DATE</text>
<text x="386" y="259.5">SHEET</text>
</g>
<g font-size="2.7">
<text x="309" y="252.5">SIZE</text>
<text x="327.9" y="252.4">UNITS</text>
<text x="362.3" y="252.4">DWG BY</text>
<text x="400.3" y="252.4">REV</text>
</g>
<text font-size="2.3" x="259.4" y="266.2">THIRD ANGLE PROJECTION</text>
<g font-size="2.1">
<text x="314.7" y="266.6">reproduced, in part or whole, or distributed outside of the club without the written permission of Chris Reiff.</text>
<text x="317.3" y="264">These drawings are provided for free and open sharing within the R2 Builders club and are not to be</text>
</g>
<text font-size="1.4" x="350.5" y="268.6">R2-D2 is © 2014 Lucasfilm Ltd &amp; TM</text>
</svg>
